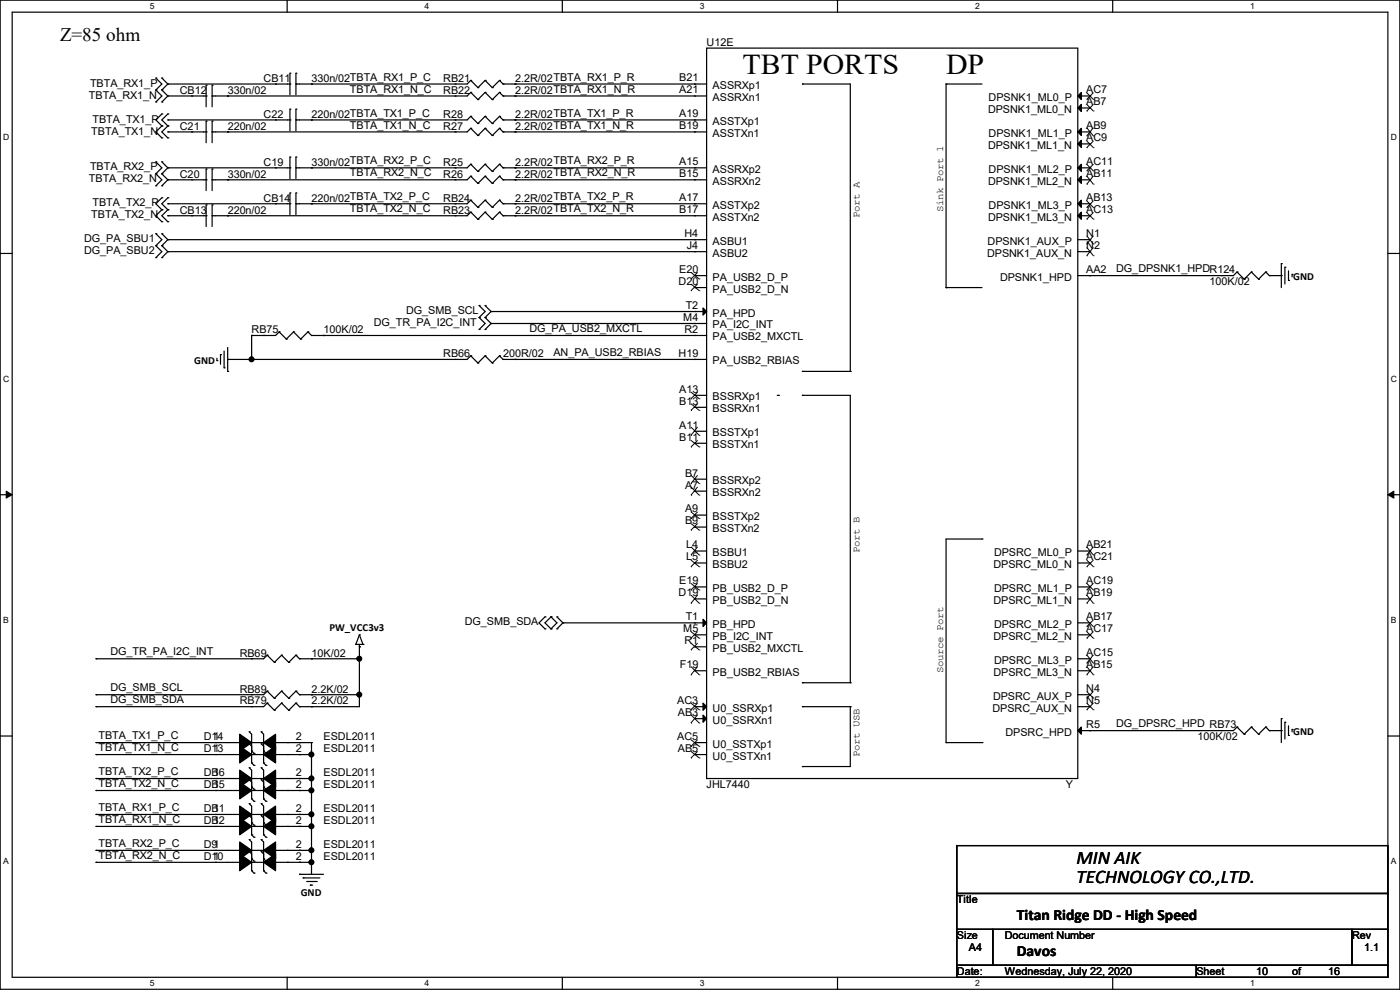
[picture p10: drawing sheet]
<svg xmlns="http://www.w3.org/2000/svg" width="297mm" height="210mm" viewBox="0 0 297 210" stroke-linecap="round" stroke-linejoin="round" font-family="sans-serif">
<path d="M0 0h297v209.8h-297zM2.6 2.6h291.8v204.7h-291.8z" fill="none" stroke="#000" stroke-width=".25"/>
<g fill="#fff">
<path d="M31.7 .3h1v2h-1z"/>
<path d="M31.7 207.6h1v2h-1z"/>
</g>
<path d="M60.9 0v2.6M60.9 207.3v2.5" fill="none" stroke="#000" stroke-width=".25"/>
<g fill="#fff">
<path d="M90.1 .3h1v2h-1z"/>
<path d="M90.1 207.6h1v2h-1z"/>
</g>
<path d="M119.3 0v2.6M119.3 207.3v2.5" fill="none" stroke="#000" stroke-width=".25"/>
<g fill="#fff">
<path d="M148.5 .3h.9v2h-.9z"/>
<path d="M148.5 207.6h.9v2h-.9z"/>
</g>
<path d="M177.7 0v2.6M177.7 207.3v2.5" fill="none" stroke="#000" stroke-width=".25"/>
<g fill="#fff">
<path d="M206.8 .3h1v2h-1z"/>
<path d="M206.8 207.6h1v2h-1z"/>
</g>
<path d="M236.1 0v2.6M236.1 207.3v2.5" fill="none" stroke="#000" stroke-width=".25"/>
<g fill="#fff">
<path d="M265.2 .3h1v2h-1z"/>
<path d="M265.2 207.6h1v2h-1z"/>
<path d="M.7 28.2h1.2v1.9h-1.2z"/>
<path d="M295.1 28.2h1.2v1.9h-1.2z"/>
<path d="M.7 79.3h1.2v2h-1.2z"/>
<path d="M295.1 79.3h1.2v2h-1.2z"/>
</g>
<path d="M0 53.8h2.6M294.4 53.8h2.6" fill="none" stroke="#000" stroke-width=".25"/>
<g fill="#fff">
<path d="M.7 130.5h1.2v2h-1.2z"/>
<path d="M295.1 130.5h1.1v2h-1.1z"/>
</g>
<path d="M0 104.9h2.6M294.4 104.9h2.6" fill="none" stroke="#000" stroke-width=".25"/>
<path d="M1.3 104.2l1.3 .7-1.3 .8zM294.4 104.9l1.3-.7v1.5z" fill="#000" stroke="#000" stroke-width=".21"/>
<g fill="#fff">
<path d="M.7 181.7h1.2v2h-1.2z"/>
<path d="M295.1 181.7h1.1v2h-1.1z"/>
</g>
<g fill="none" stroke="#000" stroke-width=".25">
<path d="M33.1 16.6h.1M33.1 19.1h.1M33.1 16.6l1.2 1.2-1.2 1.3M33.1 19.1l1.2 1.3-1.2 1.2M34.3 16.6h.1M34.3 19.1h.1M34.3 16.6l1.3 1.2M34.3 19.1l1.3 1.3M35.6 17.8h.1M35.6 17.8l-1.3 1.3M35.6 17.8h25.9M43.7 18.1h.1"/>
<path d="M43.7 18.1v4.5M45 18.1h.1M45 18.1v4.5M58.5 17.8h.1M61.5 17.8h.1M61.5 15.5h.1M61.5 15.5v4.6M62.8 15.5h.1M62.8 17.8h.1M62.8 15.5v4.6M66.1 17.8h.1M96.6 17.8h.1"/>
<path d="M99.9 17.1h.1M99.9 19.6h.1M99.9 17.1l-.8 .7h-36.3M99.9 17.1l1.5 1.5M99.9 19.6l-.8 .8h-54.1M99.9 19.6l1.5 1.5M101.4 18.6h.1M102.9 17.1h.1M102.9 19.6h.1M102.9 17.1l-1.5 1.5M102.9 17.1l1.5 1.5M102.9 19.6l-1.5 1.5"/>
<path d="M102.9 19.6l1.5 1.5M104.4 18.6h.1M106 17.1h.1M106 19.6h.1M106 17.1l-1.6 1.5M106 17.1l.7 .7M106 19.6l-1.6 1.5M106 19.6l.7 .8M106.7 17.8h.1M106.7 17.8h43.2M109.3 17.8h.1M147.4 17.8h.1"/>
<path d="M149.9 10.2h78.7v154.9h-78.7zM170.2 17.8h.1M170.2 17.8h10.2v61M200.7 17.8h.1M200.7 17.8h7.6M200.7 17.8v43.2M33.1 21.6h.1M33.1 34.3h.1M33.1 36.9h.1M33.1 39.4h.1M33.1 34.3l1.2 1.3-1.2 1.3M33.1 36.9l1.2 1.2-1.2 1.3"/>
<path d="M34.3 21.6h.1M34.3 34.3h.1M34.3 36.9h.1M34.3 39.4h.1M34.3 26.7h.1M34.3 29.3h.1M34.3 24.2h.1M34.3 34.3l1.3 1.3M34.3 36.9l1.3 1.2M34.3 26.7l-1.2 1.3 1.2 1.3M34.3 24.2l-1.2 1.2 1.2 1.3M35.6 26.7h.1"/>
<path d="M35.6 29.3h.1M35.6 24.2h.1M35.6 20.4h.1M35.6 25.4h.1M35.6 35.6h.1M35.6 28h.1M35.6 38.1h.1M35.6 20.4l-1.3 1.2M35.6 35.6l-1.3 1.3M35.6 38.1l-1.3 1.3M35.6 26.7l-1.3 1.3 1.3 1.3M35.6 24.2l-1.3 1.2 1.3 1.3"/>
<path d="M35.6 20.4h8.1M35.6 35.6h25.9M35.6 38.1h8.1M35.6 28h8.1M35.6 25.4h25.9M40.7 28h.1M40.7 38.1h.1M40.7 20.4h.1M43.7 28h.1M43.7 25.7h.1M43.7 38.1h.1M43.7 35.9h.1"/>
<path d="M43.7 20.4h.1M43.7 25.7v4.6M43.7 35.9v4.5M45 25.7h.1M45 28h.1M45 35.9h.1M45 38.1h.1M45 20.4h.1M45 25.7v4.6M45 35.9v4.5M48.3 28h.1M48.3 38.1h.1"/>
<path d="M48.3 20.4h.1M58.5 35.6h.1M58.5 25.4h.1M61.5 35.6h.1M61.5 33.3h.1M61.5 25.4h.1M61.5 23.2h.1M61.5 23.2v4.5M61.5 33.3v4.6M62.8 33.3h.1M62.8 35.6h.1M62.8 23.2h.1"/>
<path d="M62.8 25.4h.1M62.8 23.2v4.5M62.8 33.3v4.6M66.1 35.6h.1M66.1 25.4h.1M96.6 20.4h.1M96.6 35.6h.1M96.6 38.1h.1M96.6 28h.1M96.6 25.4h.1M99.9 34.8h.1M99.9 37.4h.1"/>
<path d="M99.9 27.2h.1M99.9 24.7h.1M99.9 34.8l-.8 .8h-36.3M99.9 34.8l1.5 1.6M99.9 37.4l-.8 .7h-54.1M99.9 37.4l1.5 1.5M99.9 27.2l-.8 .8h-54.1M99.9 24.7l-.8 .7h-36.3M99.9 27.2l1.5 1.5M99.9 24.7l1.5 1.5M101.4 21.1h.1M101.4 36.4h.1"/>
<path d="M101.4 38.9h.1M101.4 28.7h.1M101.4 26.2h.1M102.9 34.8h.1M102.9 37.4h.1M102.9 27.2h.1M102.9 24.7h.1M102.9 34.8l-1.5 1.6M102.9 34.8l1.5 1.6M102.9 37.4l-1.5 1.5M102.9 37.4l1.5 1.5M102.9 27.2l-1.5 1.5"/>
<path d="M102.9 27.2l1.5 1.5M102.9 24.7l-1.5 1.5M102.9 24.7l1.5 1.5M104.4 21.1h.1M104.4 36.4h.1M104.4 38.9h.1M104.4 28.7h.1M104.4 26.2h.1M106 34.8h.1M106 37.4h.1M106 27.2h.1M106 24.7h.1"/>
<path d="M106 34.8l-1.6 1.6M106 34.8l.7 .8M106 37.4l-1.6 1.5M106 37.4l.7 .7M106 27.2l-1.6 1.5M106 27.2l.7 .8M106 24.7l-1.6 1.5M106 24.7l.7 .7M106.7 20.4h.1M106.7 35.6h.1M106.7 38.1h.1M106.7 28h.1"/>
<path d="M106.7 25.4h.1M106.7 20.4h43.2M106.7 35.6h43.2M106.7 38.1h43.2M106.7 28h43.2M106.7 25.4h43.2M109.3 20.4h.1M109.3 35.6h.1M109.3 38.1h.1M109.3 28h.1M109.3 25.4h.1M147.4 28h.1"/>
<path d="M147.4 25.4h.1M147.4 38.1h.1M147.4 35.6h.1M147.4 20.4h.1M228.6 20.4h2.6M228.6 35.6h2.6M228.6 38.1h2.6M228.6 28h2.6M228.6 30.5h2.6M228.6 22.9h2.6M231.2 35.6h.1M231.2 38.1h.1"/>
<path d="M231.2 28h.1M231.2 30.5h.1M231.2 20.4h.1M231.2 22.9h.1M33.1 52.1h.1M33.1 54.7h.1M33.1 49.6h.1M33.1 52.1l1.2 1.3-1.2 1.3M33.1 49.6l1.2 1.2-1.2 1.3M34.3 52.1h.1M34.3 54.7h.1M34.3 49.6h.1"/>
<path d="M34.3 44.5h.1M34.3 47h.1M34.3 42h.1M34.3 52.1l1.3 1.3M34.3 49.6l1.3 1.2M34.3 44.5l-1.2 1.3 1.2 1.2M34.3 42l-1.2 1.2 1.2 1.3M35.6 44.5h.1M35.6 47h.1M35.6 42h.1M35.6 50.8h.1M35.6 53.4h.1"/>
<path d="M35.6 43.2h.1M35.6 45.8h.1M35.6 53.4l-1.3 1.3M35.6 50.8l-1.3 1.3M35.6 44.5l-1.3 1.3 1.3 1.2M35.6 42l-1.3 1.2 1.3 1.3M35.6 43.2h25.9M35.6 53.4h114.3M35.6 45.8h8.1M35.6 50.8h114.3M40.7 45.8h.1M43.7 45.8h.1"/>
<path d="M43.7 43.5h.1M43.7 43.5v4.5M45 43.5h.1M45 45.8h.1M45 43.5v4.5M48.3 45.8h.1M58.5 43.2h.1M61.5 43.2h.1M61.5 40.9h.1M61.5 40.9v4.6M62.8 40.9h.1M62.8 43.2h.1"/>
<path d="M62.8 40.9v4.6M66.1 43.2h.1M96.6 45.8h.1M96.6 43.2h.1M99.9 45h.1M99.9 42.5h.1M99.9 42.5l-.8 .7h-36.3M99.9 45l-.8 .8h-54.1M99.9 45l1.5 1.5M99.9 42.5l1.5 1.5M101.4 46.5h.1M101.4 44h.1"/>
<path d="M102.9 45h.1M102.9 42.5h.1M102.9 45l-1.5 1.5M102.9 45l1.5 1.5M102.9 42.5l-1.5 1.5M102.9 42.5l1.5 1.5M104.4 46.5h.1M104.4 44h.1M106 45h.1M106 42.5h.1M106 45l-1.6 1.5M106 45l.7 .8"/>
<path d="M106 42.5l-1.6 1.5M106 42.5l.7 .7M106.7 45.8h.1M106.7 43.2h.1M106.7 43.2h43.2M106.7 45.8h43.2M109.3 45.8h.1M109.3 43.2h.1M147.4 58.5h.1M147.4 53.4h.1M147.4 43.2h.1M147.4 45.8h.1"/>
<path d="M147.4 50.8h.1M147.4 58.5h2.5M228.6 43.2h2.6M228.6 53.4h2.6M228.6 45.8h2.6M228.6 50.8h2.6M231.2 43.2h.1M231.2 45.8h.1M231.2 50.8h.1M231.2 53.4h.1M231.2 58.5h.1M259.1 58.5h.1"/>
<path d="M262.4 57.7h.1M262.4 57.7l-.7 .8h-33.1M262.4 57.7l1.5 1.5M263.9 59.2h.1M265.5 57.7h.1M265.5 57.7l-1.6 1.5M265.5 57.7l1.5 1.5M267 59.2h.1M268.5 57.7h.1M268.5 57.7l-1.5 1.5M268.5 57.7l.8 .8M269.3 58.5h.1"/>
<path d="M269.3 58.5h2.5M271.8 55.9h.1M271.8 58.5h.1M271.8 55.9v5.1M272.6 56.7h.1M272.6 56.7v3.5M273.3 59.5h.1M273.3 57.4v2.1M274.1 58.2h.1M274.1 58.2v.5M46 76.5h.1M46 76v.5"/>
<path d="M46.8 75.2h.1M46.8 75.2v2.1M47.5 78h.1M47.5 74.5v3.5M48.3 78.8h.1M48.3 76.2h.1M48.3 73.7v5.1M53.4 71.2h.1M53.4 76.2h.1M53.4 71.2v5M55.9 71.2h.1M59.2 70.4h.1"/>
<path d="M59.2 70.4l-.7 .8h-5.1M59.2 70.4l1.5 1.5M60.7 71.9h.1M62.3 70.4h.1M62.3 70.4l-1.6 1.5M62.3 70.4l1.5 1.5M63.8 71.9h.1M65.3 70.4h.1M65.3 70.4l-1.5 1.5M65.3 70.4l.8 .8M66.1 71.2h.1M66.1 71.2h83.8"/>
<path d="M68.6 71.2h.1M96.6 76.2h.1M99.9 75.5h.1M99.9 75.5l-.8 .7h-50.8M99.9 75.5l1.5 1.5M101.4 77h.1M101.6 67.4h.1M101.6 69.9h.1M101.6 64.8h.1M101.6 67.4l1.3 1.2-1.3 1.3M101.6 64.8l1.3 1.3-1.3 1.3M102.9 67.4h.1"/>
<path d="M102.9 69.9h.1M102.9 64.8h.1M102.9 75.5h.1M102.9 67.4l1.3 1.2M102.9 64.8l1.3 1.3M102.9 75.5l-1.5 1.5M102.9 75.5l1.5 1.5M104.2 68.6h.1M104.2 66.1h.1M104.2 68.6l-1.3 1.3M104.2 66.1l-1.3 1.3M104.2 66.1h45.7"/>
<path d="M104.2 68.6h45.7M104.4 77h.1M106 75.5h.1M106 75.5l-1.6 1.5M106 75.5l.7 .7M106.7 76.2h.1M106.7 76.2h43.2M109.3 76.2h.1M147.4 61h.1M147.4 76.2h.1M147.4 66.1h.1M147.4 71.2h.1"/>
<path d="M147.4 68.6h.1M147.4 61h2.5M170.2 78.8h.1M170.2 78.8h10.2M180.4 78.8h.1M200.7 61h.1M200.7 61h7.6M147.4 94h.1M147.4 91.5h.1M147.4 86.4h.1M147.4 83.9h.1M147.4 83.9h2.5"/>
<path d="M147.4 94h2.5M147.4 91.5h2.5M147.4 86.4h2.5M164.9 83.9h.2M165.1 83.9h.1M170.2 83.9h.1M170.2 83.9h10.2v60.9M147.4 104.2h.1M147.4 101.6h.1M147.4 111.8h.1M147.4 109.3h.1M147.4 116.9h.1"/>
<path d="M147.4 119.4h.1M147.4 116.9h2.5M147.4 119.4h2.5M147.4 104.2h2.5M147.4 101.6h2.5M147.4 111.8h2.5M147.4 109.3h2.5M208.3 114.3h.1M208.3 114.3h-7.6v43.2M228.6 116.9h2.6M228.6 119.4h2.6M231.2 116.9h.1"/>
<path d="M231.2 119.4h.1M20.4 139.7h.1M53.4 139.7h.1M56.7 139h.1M56.7 139l-.8 .7h-35.5M56.7 139l1.5 1.5M59.7 139h.1M59.7 139l-1.5 1.5M59.7 139l1.6 1.5M62.8 139h.1M62.8 139l-1.5 1.5M62.8 139l.7 .7"/>
<path d="M63.5 139.7h.1M63.5 139.7h12.7M66.1 139.7h.1M75.5 136.7h.1M75.5 136.7h1.5M76.2 137.2h.1M76.2 134.7h.1M76.2 139.7h.1M76.2 136.7v13.2h-12.7M76.2 134.7l-.7 2M76.2 134.7l.8 2M77 136.7h.1"/>
<path d="M115.6 130.9h.1M115.6 133.4h.1M115.6 130.9l-1.3 1.2 1.3 1.3M116.9 130.9h.1M116.9 133.4h.1M116.9 130.9l1.3 1.2-1.3 1.3M116.9 130.9l-1.3 1.2 1.3 1.3M118.2 133.4h.1M118.2 130.9h.1M118.2 130.9l1.2 1.2M119.4 132.1h.1M119.4 132.1l-1.2 1.3"/>
<path d="M119.4 132.1h30.5M147.4 124.5h.1M147.4 127h.1M147.4 132.1h.1M147.4 134.7h.1M147.4 137.2h.1M147.4 134.7h2.5M147.4 124.5h2.5M147.4 127h2.5M147.4 137.2h2.5M228.6 139.7h2.6M228.6 132.1h2.6"/>
<path d="M228.6 134.7h2.6M228.6 124.5h2.6M228.6 127h2.6M231.2 139.7h.1M231.2 132.1h.1M231.2 134.7h.1M231.2 124.5h.1M231.2 127h.1M0 156.1h2.6M20.4 147.4h.1M20.4 149.9h.1M20.4 157.5h.1"/>
<path d="M20.4 157.5h30.4M45.8 157.5h.1M50.8 157.5h.1M52.9 157.8h.1M52.9 155.2h.1M52.9 155.2l.5 .5v6.1M52.9 157.8l.5 .5M53.4 147.4h.1M53.4 149.9h.1M53.4 159.3h.1M53.4 159.3l.5 .5M53.4 157.5h2.5"/>
<path d="M53.9 159.8h.1M55.4 157.8h.1M55.4 155.2h.1M55.4 155.2l.5 .5v6.1M55.4 157.8l.5 .5M55.9 157.5h.1M55.9 159.3h.1M55.9 159.3l.5 .5M56.4 159.8h.1M56.7 146.6h.1M56.7 149.1h.1M56.7 149.1l-.8 .8h-35.5"/>
<path d="M56.7 146.6l-.8 .8h-35.5M56.7 146.6l1.5 1.5M56.7 149.1l1.5 1.6M58.2 148.1h.1M58.2 150.7h.1M58.2 140.5h.1M58.5 157.5h7.6M59.7 146.6h.1M59.7 149.1h.1M59.7 146.6l-1.5 1.5M59.7 146.6l1.6 1.5M59.7 149.1l-1.5 1.6"/>
<path d="M59.7 149.1l1.6 1.6M61 157.5h.1M61.3 148.1h.1M61.3 150.7h.1M61.3 140.5h.1M62.8 146.6h.1M62.8 149.1h.1M62.8 146.6l-1.5 1.5M62.8 146.6l.7 .8M62.8 149.1l-1.5 1.6M62.8 149.1l.7 .8M63.5 147.4h.1"/>
<path d="M63.5 149.9h.1M63.5 157.5h.1M63.5 147.4h12.7M66.1 147.4h.1M66.1 149.9h.1M66.1 157.5h.1M66.1 157.5v28M76.2 147.4h.1M147.4 142.3h.1M147.4 152.4h.1M147.4 149.9h.1M147.4 157.5h.1"/>
<path d="M147.4 149.9h2.5M147.4 157.5h2.5M147.4 142.3h2.5M147.4 152.4h2.5M170.2 144.8h.1M170.2 149.9h.1M170.2 144.8h10.2M170.2 149.9h10.2M180.4 144.8h.1M180.4 149.9h.1M180.4 149.9v12.7h-10.2M200.7 157.5h.1"/>
<path d="M200.7 157.5h7.6M208.3 157.5h.1M228.6 149.9h2.6M228.6 142.3h2.6M228.6 147.4h2.6M231.2 155h.1M231.2 142.3h.1M231.2 147.4h.1M231.2 149.9h.1M259.1 155h.1M262.4 154.2h.1M262.4 154.2l-.7 .8h-33.1"/>
<path d="M262.4 154.2l1.5 1.5M263.9 155.7h.1M265.5 154.2h.1M265.5 154.2l-1.6 1.5M265.5 154.2l1.5 1.5M267 155.7h.1M268.5 154.2h.1M268.5 154.2l-1.5 1.5M268.5 154.2l.8 .8M269.3 155h.1M269.3 155h2.5M271.8 152.4h.1"/>
<path d="M271.8 155h.1M271.8 152.4v5.1M272.6 153.2h.1M272.6 153.2v3.6M273.3 156h.1M273.3 154v2M274.1 154.7h.1M274.1 154.7v.5M294.4 156.1h2.6M20.4 172.8h.1M20.4 175.3h.1M20.4 160.1h.1"/>
<path d="M20.4 165.1h.1M20.4 167.7h.1M20.4 175.3h30.4M20.4 160.1h30.4M20.4 167.7h30.4M20.4 172.8h30.4M20.4 165.1h30.4M45.8 175.3h.1M45.8 160.1h.1M45.8 167.7h.1M45.8 172.8h.1M45.8 165.1h.1"/>
<path d="M50.8 175.3h.1M50.8 160.1h.1M50.8 167.7h.1M50.8 172.8h.1M50.8 165.1h.1M52.9 173h.1M52.9 165.4h.1M52.9 178.1h.1M52.9 170.5h.1M52.9 162.9h.1M52.9 162.9l.5 .5v6.1M52.9 170.5l.5 .5v6.1"/>
<path d="M52.9 178.1l.5 .5v6.1M52.9 173l.5 .5M52.9 165.4l.5 .5M53.4 177.1h.1M53.4 161.8h.1M53.4 169.5h.1M53.4 174.5h.1M53.4 166.9h.1M53.4 175.3h2.5M53.4 177.1l.5 .5M53.4 174.5l.5 .5M53.4 160.1h2.5"/>
<path d="M53.4 161.8l.5 .5M53.4 167.7h2.5M53.4 169.5l.5 .5M53.4 166.9l.5 .5M53.4 172.8h2.5M53.4 165.1h2.5M53.9 177.6h.1M53.9 162.3h.1M53.9 170h.1M53.9 175h.1M53.9 167.4h.1M55.4 173h.1"/>
<path d="M55.4 165.4h.1M55.4 178.1h.1M55.4 170.5h.1M55.4 162.9h.1M55.4 162.9l.5 .5v6.1M55.4 170.5l.5 .5v6.1M55.4 178.1l.5 .5v6.1M55.4 173l.5 .5M55.4 165.4l.5 .5M55.9 175.3h.1M55.9 177.1h.1M55.9 160.1h.1"/>
<path d="M55.9 161.8h.1M55.9 167.7h.1M55.9 169.5h.1M55.9 172.8h.1M55.9 174.5h.1M55.9 165.1h.1M55.9 166.9h.1M55.9 177.1l.5 .5M55.9 161.8l.5 .5M55.9 169.5l.5 .5M55.9 174.5l.5 .5M55.9 166.9l.5 .5"/>
<path d="M56.4 177.6h.1M56.4 162.3h.1M56.4 170h.1M56.4 175h.1M56.4 167.4h.1M58.5 175.3h7.6M58.5 160.1h7.6M58.5 167.7h7.6M58.5 172.8h7.6M58.5 165.1h7.6M61 175.3h.1M61 160.1h.1"/>
<path d="M61 167.7h.1M61 172.8h.1M61 165.1h.1M63.5 175.3h.1M63.5 160.1h.1M63.5 167.7h.1M63.5 172.8h.1M63.5 165.1h.1M66.1 160.1h.1M66.1 165.1h.1M66.1 167.7h.1M66.1 172.8h.1"/>
<path d="M66.1 175.3h.1M147.4 160.1h.1M147.4 160.1h2.5M170.2 162.6h.1M203 179.4h91.4v10.1h-91.4zM20.4 180.4h.1M20.4 182.9h.1M20.4 180.4h30.4M20.4 182.9h30.4M45.8 180.4h.1M45.8 182.9h.1M50.8 180.4h.1"/>
<path d="M50.8 182.9h.1M52.9 180.6h.1M52.9 180.6l.5 .5M53.4 182.2h.1M53.4 184.7h.1M53.4 180.4h2.5M53.4 182.2l.5 .5M53.4 182.9h2.5M53.4 184.7l.5 .5M53.9 182.7h.1M53.9 185.2h.1M55.4 180.6h.1"/>
<path d="M55.4 180.6l.5 .5M55.9 180.4h.1M55.9 182.2h.1M55.9 182.9h.1M55.9 184.7h.1M55.9 184.7l.5 .5M55.9 182.2l.5 .5M56.4 182.7h.1M56.4 185.2h.1M58.5 180.4h7.6M58.5 182.9h7.6M61 180.4h.1"/>
<path d="M61 182.9h.1M63.5 185.5h.1M63.5 180.4h.1M63.5 182.9h.1M63.5 185.5h5.1M64.3 186.2h.1M64.3 186.2h3.6M65.1 187h2M65.8 187.7h.1M65.8 187.7h.5M66.1 180.4h.1M66.1 182.9h.1"/>
<path d="M67.1 187h.1M203 189.5h91.4v7.6h-91.4zM203 197.1h7.6v7.7h-7.6zM210.6 197.1h76.2v7.7h-76.2zM286.8 197.1h7.6v7.7h-7.6zM203 204.8h50.8v2.5h-50.8zM253.8 204.8h40.6v2.5h-40.6z"/>
</g>
<g fill="#000" stroke="#000" stroke-width=".25">
<path d="M228.6 35.6l.8-.8v1.6zM228.6 38.1l.8-.7v1.5zM228.6 28l.8-.8v1.5zM228.6 30.5l.8-.7v1.5zM228.6 20.4l.8-.8v1.5zM228.6 22.9l.8-.8v1.6zM228.6 43.2l.8-.7v1.5zM228.6 45.8l.8-.8v1.5zM149.1 65.3l.8 .8-.8 .7zM149.1 131.4l.8 .7-.8 .8zM149.1 151.7l.8 .7-.8 .8zM149.1 149.1l.8 .8-.8 .8z"/>
<path d="M228.6 155l.8-.8v1.5z"/>
<path d="M50.8 155.7l2.6 1.8-2.6 1.8z" fill-rule="evenodd"/>
<path d="M55.9 157.5l2.6-1.8v3.6z" fill-rule="evenodd"/>
<path d="M50.8 173.5l2.6 1.8-2.6 1.8z" fill-rule="evenodd"/>
<path d="M50.8 158.3l2.6 1.8-2.6 1.7z" fill-rule="evenodd"/>
<path d="M50.8 165.9l2.6 1.8-2.6 1.8z" fill-rule="evenodd"/>
<path d="M50.8 171l2.6 1.8-2.6 1.7z" fill-rule="evenodd"/>
<path d="M50.8 163.4l2.6 1.7-2.6 1.8z" fill-rule="evenodd"/>
<path d="M55.9 175.3l2.6-1.8v3.6z" fill-rule="evenodd"/>
<path d="M55.9 160.1l2.6-1.8v3.5z" fill-rule="evenodd"/>
<path d="M55.9 167.7l2.6-1.8v3.6z" fill-rule="evenodd"/>
<path d="M55.9 172.8l2.6-1.8v3.5z" fill-rule="evenodd"/>
<path d="M55.9 165.1l2.6-1.7v3.5z" fill-rule="evenodd"/>
<path d="M50.8 178.6l2.6 1.8-2.6 1.8z" fill-rule="evenodd"/>
<path d="M50.8 181.1l2.6 1.8-2.6 1.8z" fill-rule="evenodd"/>
<path d="M55.9 180.4l2.6-1.8v3.6z" fill-rule="evenodd"/>
<path d="M55.9 182.9l2.6-1.8v3.6z" fill-rule="evenodd"/>
<circle cx="53.4" cy="76.2" r=".49"/>
<circle cx="76.2" cy="139.7" r=".49"/>
<circle cx="76.2" cy="147.3" r=".49"/>
<circle cx="66.1" cy="172.7" r=".49"/>
<circle cx="66.1" cy="167.7" r=".49"/>
<circle cx="66.1" cy="160" r=".49"/>
<circle cx="66.1" cy="175.3" r=".49"/>
<circle cx="66.1" cy="165.1" r=".49"/>
<circle cx="66.1" cy="180.4" r=".49"/>
<circle cx="66.1" cy="182.9" r=".49"/>
</g>
<g fill="none" stroke="#000" stroke-width=".21">
<path d="M230.5 19.7l1.5 1.4M232 19.7l-1.5 1.4M230.5 36.3h.1M230.5 39.1h.1M230.5 28.8h.1M230.5 31.3h.1M230.5 21.1h.1M230.5 23.6h.1M230.5 34.8l1.5 1.5M230.5 37.3l1.5 1.8M230.5 27.1l1.5 1.7M230.5 29.9l1.5 1.4"/>
<path d="M230.5 22.1l1.5 1.5M232 36.3h.1M232 39.1h.1M232 28.8h.1M232 31.3h.1M232 21.1h.1M232 23.6h.1M232 34.8l-1.5 1.5M232 37.3l-1.5 1.8M232 27.1l-1.5 1.7M232 29.9l-1.5 1.4M232 22.1l-1.5 1.5"/>
<path d="M146.6 59.2h.1M146.6 57.8l1.7 1.4M148 57.8l-1.4 1.4M148.3 59.2h.1M230.5 44h.1M230.5 46.5h.1M230.5 51.8h.1M230.5 54.2h.1M230.5 42.6l1.5 1.4M230.5 45.1l1.5 1.4M230.5 50l1.5 1.8M230.5 52.5l1.5 1.7"/>
<path d="M232 44h.1M232 46.5h.1M232 51.8h.1M232 54.2h.1M232 42.6l-1.5 1.4M232 45.1l-1.5 1.4M232 50l-1.5 1.8M232 52.5l-1.5 1.7M146.6 61.7h.1M146.6 60.2l1.7 1.5M148 60.2l-1.4 1.5M148.3 61.7h.1"/>
<path d="M146.6 94.8h.1M146.6 92.3h.1M146.6 87.1h.1M146.6 84.6h.1M146.6 93.4l1.7 1.4M146.6 90.6l1.7 1.7M146.6 85.6l1.7 1.5M146.6 83.2l1.7 1.4M148 93.4l-1.4 1.4M148 90.6l-1.4 1.7M148 85.6l-1.4 1.5M148 83.2l-1.4 1.4"/>
<path d="M148.3 94.8h.1M148.3 92.3h.1M148.3 87.1h.1M148.3 84.6h.1M146.6 105h.1M146.6 102.6h.1M146.6 112.5h.1M146.6 110h.1M146.6 117.7h.1M146.6 103.3l1.7 1.7M146.6 100.8l1.7 1.8M146.6 111l1.7 1.5"/>
<path d="M146.6 108.6l1.7 1.4M146.6 116l1.7 1.7M146.6 118.8l1.7 1.4M148 103.3l-1.4 1.7M148 100.8l-1.4 1.8M148 111l-1.4 1.5M148 108.6l-1.4 1.4M148 116l-1.4 1.7M148 118.8l-1.4 1.4M148.3 105h.1M148.3 102.6h.1M148.3 112.5h.1"/>
<path d="M148.3 110h.1M148.3 117.7h.1M230.5 117.7h.1M230.5 116l1.5 1.7M230.5 118.8l1.5 1.4M232 117.7h.1M232 116l-1.5 1.7M232 118.8l-1.5 1.4M146.6 120.2h.1M146.6 125.2h.1M146.6 128h.1M146.6 135.4h.1"/>
<path d="M146.6 137.9h.1M146.6 123.7l1.7 1.5M146.6 126.2l1.7 1.8M146.6 134l1.7 1.4M146.6 136.4l1.7 1.5M148 123.7l-1.4 1.5M148 126.2l-1.4 1.8M148 134l-1.4 1.4M148 136.4l-1.4 1.5M148.3 120.2h.1M148.3 125.2h.1M148.3 128h.1"/>
<path d="M148.3 135.4h.1M148.3 137.9h.1M230.5 132.9h.1M230.5 135.4h.1M230.5 125.2h.1M230.5 128h.1M230.5 120.2h.1M230.5 138.9l1.5 1.8M230.5 131.5l1.5 1.4M230.5 134l1.5 1.4M230.5 123.7l1.5 1.5M230.5 126.2l1.5 1.8"/>
<path d="M232 132.9h.1M232 135.4h.1M232 125.2h.1M232 128h.1M232 120.2h.1M232 138.9l-1.5 1.8M232 131.5l-1.5 1.4M232 134l-1.5 1.4M232 123.7l-1.5 1.5M232 126.2l-1.5 1.8M146.6 143.1h.1M146.6 153.4h.1"/>
<path d="M146.6 150.6h.1M146.6 158.3h.1M146.6 141.4l1.7 1.7M146.6 151.6l1.7 1.8M146.6 149.1l1.7 1.5M146.6 159.4l1.7 1.4M146.6 156.9l1.7 1.4M148 141.4l-1.4 1.7M148 151.6l-1.4 1.8M148 149.1l-1.4 1.5M148 159.4l-1.4 1.4M148 156.9l-1.4 1.4"/>
<path d="M148.3 143.1h.1M148.3 153.4h.1M148.3 150.6h.1M148.3 158.3h.1M230.5 140.7h.1M230.5 143.1h.1M230.5 148.1h.1M230.5 150.6h.1M230.5 141.4l1.5 1.7M230.5 146.7l1.5 1.4M230.5 149.1l1.5 1.5M232 140.7h.1"/>
<path d="M232 143.1h.1M232 148.1h.1M232 150.6h.1M232 141.4l-1.5 1.7M232 146.7l-1.5 1.4M232 149.1l-1.5 1.5M146.6 160.8h.1M148.3 160.8h.1"/>
</g>
<g font-size="6.1">
<text x="157.5" y="15.7">TBT PORTS</text>
<text x="200.7" y="15.7">DP</text>
</g>
<g font-size="4.1">
<text x="12.7" y="8.8">Z=85 ohm</text>
<text x="228.4" y="183.2">MIN AIK</text>
<text x="228.4" y="187.3">TECHNOLOGY CO.,LTD.</text>
</g>
<g font-size="3.3">
<text x="215.7" y="195.2">Titan Ridge DD - High Speed</text>
<text x="215.7" y="202.8">Davos</text>
</g>
<g font-size="2.3">
<text x="149.9" y="9.7">U12E</text>
<text x="55.9" y="17.4">CB11</text>
<text x="66.1" y="17.4">330n/02TBTA_RX1_P_C</text>
<text x="94" y="17.4">RB21</text>
<text x="109.3" y="17.4">2.2R/02TBTA_RX1_P_R</text>
<text x="144.1" y="17.3">B21</text>
<text x="18.8" y="20.9">TBTA_RX1_N</text>
<text x="19.1" y="18.4">TBTA_RX1_P</text>
<text x="38.1" y="19.9">CB12</text>
<text x="48.3" y="19.9">330n/02</text>
<text x="74.2" y="19.6">TBTA_RX1_N_C</text>
<text x="94" y="19.9">RB22</text>
<text x="109.3" y="19.9">2.2R/02TBTA_RX1_N_R</text>
<text x="144.1" y="19.8">A21</text>
<text x="151.2" y="21.4">ASSRXn1</text>
<text x="151.2" y="18.9">ASSRXp1</text>
<text x="209.6" y="24">DPSNK1_ML0_N</text>
<text x="209.7" y="21.4">DPSNK1_ML0_P</text>
<text x="230.4" y="19.8">AC7</text>
<text x="230.4" y="22.4">AB7</text>
<text x="19.3" y="28.5">TBTA_TX1_N</text>
<text x="19.6" y="26">TBTA_TX1_P</text>
<text x="38.1" y="27.5">C21</text>
<text x="48.3" y="27.5">220n/02</text>
<text x="55.9" y="25">C22</text>
<text x="66.1" y="25">220n/02TBTA_TX1_P_C</text>
<text x="74.2" y="27.3">TBTA_TX1_N_C</text>
<text x="94" y="27.5">R27</text>
<text x="94" y="25">R28</text>
<text x="109.3" y="27.5">2.2R/02TBTA_TX1_N_R</text>
<text x="109.3" y="25">2.2R/02TBTA_TX1_P_R</text>
<text x="144.1" y="27.4">B19</text>
<text x="144.1" y="24.9">A19</text>
<text x="151.2" y="29">ASSTXn1</text>
<text x="151.2" y="26.5">ASSTXp1</text>
<text x="209.7" y="29">DPSNK1_ML1_P</text>
<text x="230.4" y="27.4">AB9</text>
<text x="230.4" y="30">AC9</text>
<text x="55.9" y="35.1">C19</text>
<text x="66.1" y="35.1">330n/02TBTA_RX2_P_C</text>
<text x="94" y="35.1">R25</text>
<text x="109.3" y="35.1">2.2R/02TBTA_RX2_P_R</text>
<text x="144.1" y="35.1">A15</text>
<text x="209.6" y="31.6">DPSNK1_ML1_N</text>
<text x="230.4" y="35.1">AC11</text>
<text x="18.8" y="38.7">TBTA_RX2_N</text>
<text x="19.1" y="36.2">TBTA_RX2_P</text>
<text x="38.1" y="37.7">C20</text>
<text x="48.3" y="37.7">330n/02</text>
<text x="74.2" y="37.4">TBTA_RX2_N_C</text>
<text x="94" y="37.7">R26</text>
<text x="109.3" y="37.7">2.2R/02TBTA_RX2_N_R</text>
<text x="144.1" y="37.6">B15</text>
<text x="151.2" y="39.2">ASSRXn2</text>
<text x="151.2" y="36.7">ASSRXp2</text>
<text x="209.6" y="39.2">DPSNK1_ML2_N</text>
<text x="209.7" y="36.7">DPSNK1_ML2_P</text>
<text x="230.4" y="37.6">AB11</text>
<text x="19.3" y="46.3">TBTA_TX2_N</text>
<text x="19.6" y="43.8">TBTA_TX2_P</text>
<text x="38.1" y="45.3">CB13</text>
<text x="48.3" y="45.3">220n/02</text>
<text x="55.9" y="42.8">CB14</text>
<text x="66.1" y="42.8">220n/02TBTA_TX2_P_C</text>
<text x="74.2" y="45">TBTA_TX2_N_C</text>
<text x="94" y="45.3">RB23</text>
<text x="94" y="42.8">RB24</text>
<text x="109.3" y="45.3">2.2R/02TBTA_TX2_N_R</text>
<text x="109.3" y="42.8">2.2R/02TBTA_TX2_P_R</text>
<text x="144.1" y="42.7">A17</text>
<text x="144.1" y="45.2">B17</text>
<text x="151.2" y="44.3">ASSTXp2</text>
<text x="151.2" y="46.8">ASSTXn2</text>
<text x="209.6" y="46.8">DPSNK1_ML3_N</text>
<text x="209.7" y="44.3">DPSNK1_ML3_P</text>
<text x="230.4" y="42.7">AB13</text>
<text x="230.4" y="45.2">AC13</text>
<text x="17.8" y="53.9">DG_PA_SBU2</text>
<text x="17.8" y="51.4">DG_PA_SBU1</text>
<text x="145.2" y="50.3">H4</text>
<text x="145.7" y="52.8">J4</text>
<text x="151.2" y="51.9">ASBU1</text>
<text x="209.5" y="51.9">DPSNK1_AUX_P</text>
<text x="230.4" y="50.3">N1</text>
<text x="230.4" y="52.8">N2</text>
<text x="144.1" y="57.9">E20</text>
<text x="151.2" y="59.5">PA_USB2_D_P</text>
<text x="151.2" y="54.4">ASBU2</text>
<text x="209.4" y="54.4">DPSNK1_AUX_N</text>
<text x="212.1" y="59.5">DPSNK1_HPD</text>
<text x="230.4" y="57.9">AA2</text>
<text x="236.8" y="57.7">DG_DPSNK1_HPDR124</text>
<text x="274.4" y="59.4">GND</text>
<text x="143.9" y="60.5">D20</text>
<text x="145.5" y="65.5">T2</text>
<text x="151.2" y="62.1">PA_USB2_D_N</text>
<text x="256.6" y="60.5">100K/02</text>
<text x="53.4" y="70.7">RB75</text>
<text x="68.6" y="70.7">100K/02</text>
<text x="79.3" y="69.2">DG_TR_PA_I2C_INT</text>
<text x="86.2" y="66.6">DG_SMB_SCL</text>
<text x="112.3" y="70.4">DG_PA_USB2_MXCTL</text>
<text x="145" y="68.1">M4</text>
<text x="145.2" y="70.6">R2</text>
<text x="151.2" y="67.1">PA_HPD</text>
<text x="151.2" y="69.7">PA_I2C_INT</text>
<text x="41.2" y="77.1">GND</text>
<text x="94" y="75.8">RB66</text>
<text x="106.7" y="75.8">200R/02</text>
<text x="117.4" y="75.5">AN_PA_USB2_RBIAS</text>
<text x="143.9" y="75.7">H19</text>
<text x="151.2" y="77.3">PA_USB2_RBIAS</text>
<text x="151.2" y="72.2">PA_USB2_MXCTL</text>
<text x="144.1" y="83.3">A13</text>
<text x="144.1" y="85.9">B13</text>
<text x="151.2" y="87.5">BSSRXn1</text>
<text x="151.2" y="84.9">BSSRXp1</text>
<text x="144.1" y="93.5">B11</text>
<text x="144.1" y="90.9">A11</text>
<text x="151.2" y="95.1">BSSTXn1</text>
<text x="151.2" y="92.5">BSSTXp1</text>
<text x="145.3" y="101.1">B7</text>
<text x="145.3" y="103.6">A7</text>
<text x="151.2" y="105.2">BSSRXn2</text>
<text x="151.2" y="102.7">BSSRXp2</text>
<text x="145.3" y="111.3">B9</text>
<text x="145.3" y="108.7">A9</text>
<text x="151.2" y="112.9">BSSTXn2</text>
<text x="151.2" y="110.3">BSSTXp2</text>
<text x="145.6" y="116.3">L4</text>
<text x="145.6" y="118.9">L5</text>
<text x="151.2" y="117.9">BSBU1</text>
<text x="210.9" y="117.9">DPSRC_ML0_P</text>
<text x="230.4" y="116.3">AB21</text>
<text x="230.4" y="118.9">AC21</text>
<text x="144.1" y="124">E19</text>
<text x="151.2" y="120.5">BSBU2</text>
<text x="151.2" y="125.6">PB_USB2_D_P</text>
<text x="210.7" y="120.5">DPSRC_ML0_N</text>
<text x="210.9" y="125.6">DPSRC_ML1_P</text>
<text x="230.4" y="124">AC19</text>
<text x="143.9" y="126.5">D19</text>
<text x="145.5" y="131.6">T1</text>
<text x="151.2" y="128.1">PB_USB2_D_N</text>
<text x="210.7" y="128.1">DPSRC_ML1_N</text>
<text x="230.4" y="131.6">AB17</text>
<text x="230.4" y="126.5">AB19</text>
<text x="69.9" y="133.8">PW_VCC3v3</text>
<text x="98.6" y="132.7">DG_SMB_SDA</text>
<text x="145" y="134.1">M5</text>
<text x="145.2" y="136.7">R1</text>
<text x="151.2" y="133.2">PB_HPD</text>
<text x="151.2" y="135.7">PB_I2C_INT</text>
<text x="210.7" y="135.7">DPSRC_ML2_N</text>
<text x="210.9" y="133.2">DPSRC_ML2_P</text>
<text x="230.4" y="134.1">AC17</text>
<text x="23.4" y="139">DG_TR_PA_I2C_INT</text>
<text x="50.8" y="139.3">RB69</text>
<text x="66.1" y="139.3">10K/02</text>
<text x="144.2" y="141.7">F19</text>
<text x="151.2" y="138.3">PB_USB2_MXCTL</text>
<text x="151.2" y="143.3">PB_USB2_RBIAS</text>
<text x="210.7" y="143.3">DPSRC_ML3_N</text>
<text x="210.9" y="140.8">DPSRC_ML3_P</text>
<text x="230.4" y="139.2">AC15</text>
<text x="230.4" y="141.7">AB15</text>
<text x="23.4" y="146.6">DG_SMB_SCL</text>
<text x="23.4" y="149.2">DG_SMB_SDA</text>
<text x="50.8" y="146.9">RB89</text>
<text x="50.8" y="149.4">RB79</text>
<text x="66.1" y="146.9">2.2K/02</text>
<text x="66.1" y="149.4">2.2K/02</text>
<text x="143.7" y="149.4">AC3</text>
<text x="210.7" y="148.4">DPSRC_AUX_P</text>
<text x="230.4" y="146.8">N4</text>
<text x="230.4" y="149.4">N5</text>
<text x="143.8" y="151.9">AB3</text>
<text x="151.2" y="153.5">U0_SSRXn1</text>
<text x="151.2" y="151">U0_SSRXp1</text>
<text x="210.5" y="151">DPSRC_AUX_N</text>
<text x="230.4" y="154.4">R5</text>
<text x="236.8" y="154.3">DG_DPSRC_HPD RB73</text>
<text x="274.4" y="155.9">GND</text>
<text x="20.9" y="156.8">TBTA_TX1_P_C</text>
<text x="20.9" y="159.3">TBTA_TX1_N_C</text>
<text x="43.2" y="159.6">D13</text>
<text x="43.2" y="157.1">D14</text>
<text x="45.3" y="159.5">1</text>
<text x="45.3" y="157">1</text>
<text x="62.8" y="159.5">2</text>
<text x="62.8" y="157">2</text>
<text x="68.6" y="159.6">ESDL2011</text>
<text x="68.6" y="157.1">ESDL2011</text>
<text x="143.7" y="157">AC5</text>
<text x="143.8" y="159.5">AB5</text>
<text x="151.2" y="161.1">U0_SSTXn1</text>
<text x="151.2" y="158.6">U0_SSTXp1</text>
<text x="213.3" y="156">DPSRC_HPD</text>
<text x="254.1" y="157.1">100K/02</text>
<text x="20.9" y="164.4">TBTA_TX2_P_C</text>
<text x="20.9" y="167">TBTA_TX2_N_C</text>
<text x="43.2" y="167.2">DB5</text>
<text x="43.2" y="164.7">DB6</text>
<text x="45.3" y="167.1">1</text>
<text x="45.3" y="164.6">1</text>
<text x="62.8" y="167.1">2</text>
<text x="62.8" y="164.6">2</text>
<text x="68.6" y="167.2">ESDL2011</text>
<text x="68.6" y="164.7">ESDL2011</text>
<text x="149.9" y="167.2">JHL7440</text>
<text x="226.1" y="167.2">Y</text>
<text x="20.9" y="172">TBTA_RX1_P_C</text>
<text x="43.2" y="172.3">DB1</text>
<text x="45.3" y="172.2">1</text>
<text x="62.8" y="172.2">2</text>
<text x="68.6" y="172.3">ESDL2011</text>
<text x="20.9" y="174.6">TBTA_RX1_N_C</text>
<text x="20.9" y="179.7">TBTA_RX2_P_C</text>
<text x="43.2" y="174.8">DB2</text>
<text x="43.2" y="179.9">D91</text>
<text x="45.3" y="174.8">1</text>
<text x="62.8" y="174.8">2</text>
<text x="62.8" y="179.8">2</text>
<text x="68.6" y="174.8">ESDL2011</text>
<text x="68.6" y="179.9">ESDL2011</text>
<text x="20.9" y="182.2">TBTA_RX2_N_C</text>
<text x="43.2" y="182.5">D10</text>
<text x="45.3" y="182.4">1</text>
<text x="62.8" y="182.4">2</text>
<text x="68.6" y="182.5">ESDL2011</text>
<text x="63.8" y="190.2">GND</text>
<text x="203" y="191.6">Title</text>
<text x="203" y="199.2">Size</text>
<text x="205.5" y="201.8">A4</text>
<text x="213.2" y="199.2">Document Number</text>
<text x="286.8" y="199.2">Rev</text>
<text x="289.4" y="201.8">1.1</text>
<text x="203" y="206.8">Date:</text>
<text x="213.2" y="206.8">Wednesday, July 22, 2020</text>
<text x="253.8" y="206.8">Sheet</text>
<text x="266.5" y="206.8">10</text>
<text x="274.1" y="206.8">of</text>
<text x="281.7" y="206.8">16</text>
</g>
<g font-size="2.1">
<text x="182.3" y="46.3" transform="rotate(-90 182.3 46.3)">Port A</text>
<text x="200.1" y="45" transform="rotate(-90 200.1 45)">Sink Port 1</text>
<text x="182.3" y="117.4" transform="rotate(-90 182.3 117.4)">Port B</text>
<text x="200.1" y="142.8" transform="rotate(-90 200.1 142.8)">Source Port</text>
<text x="182.3" y="160.6" transform="rotate(-90 182.3 160.6)">Port USB</text>
</g>
<g font-size="1.8">
<text x="31.8" y="1.9">5</text>
<text x="90.1" y="1.9">4</text>
<text x="148.5" y="1.9">3</text>
<text x="206.8" y="1.9">2</text>
<text x="265.2" y="1.9">1</text>
<text x=".7" y="29.8">D</text>
<text x="295.1" y="29.8">D</text>
<text x=".7" y="80.9">C</text>
<text x="295.1" y="80.9">C</text>
<text x=".7" y="132.1">B</text>
<text x="295.1" y="132.1">B</text>
<text x=".7" y="183.3">A</text>
<text x="295.1" y="183.3">A</text>
<text x="31.8" y="209.2">5</text>
<text x="90.1" y="209.2">4</text>
<text x="148.5" y="209.2">3</text>
<text x="206.8" y="209.2">2</text>
<text x="265.2" y="209.2">1</text>
</g>
</svg>
